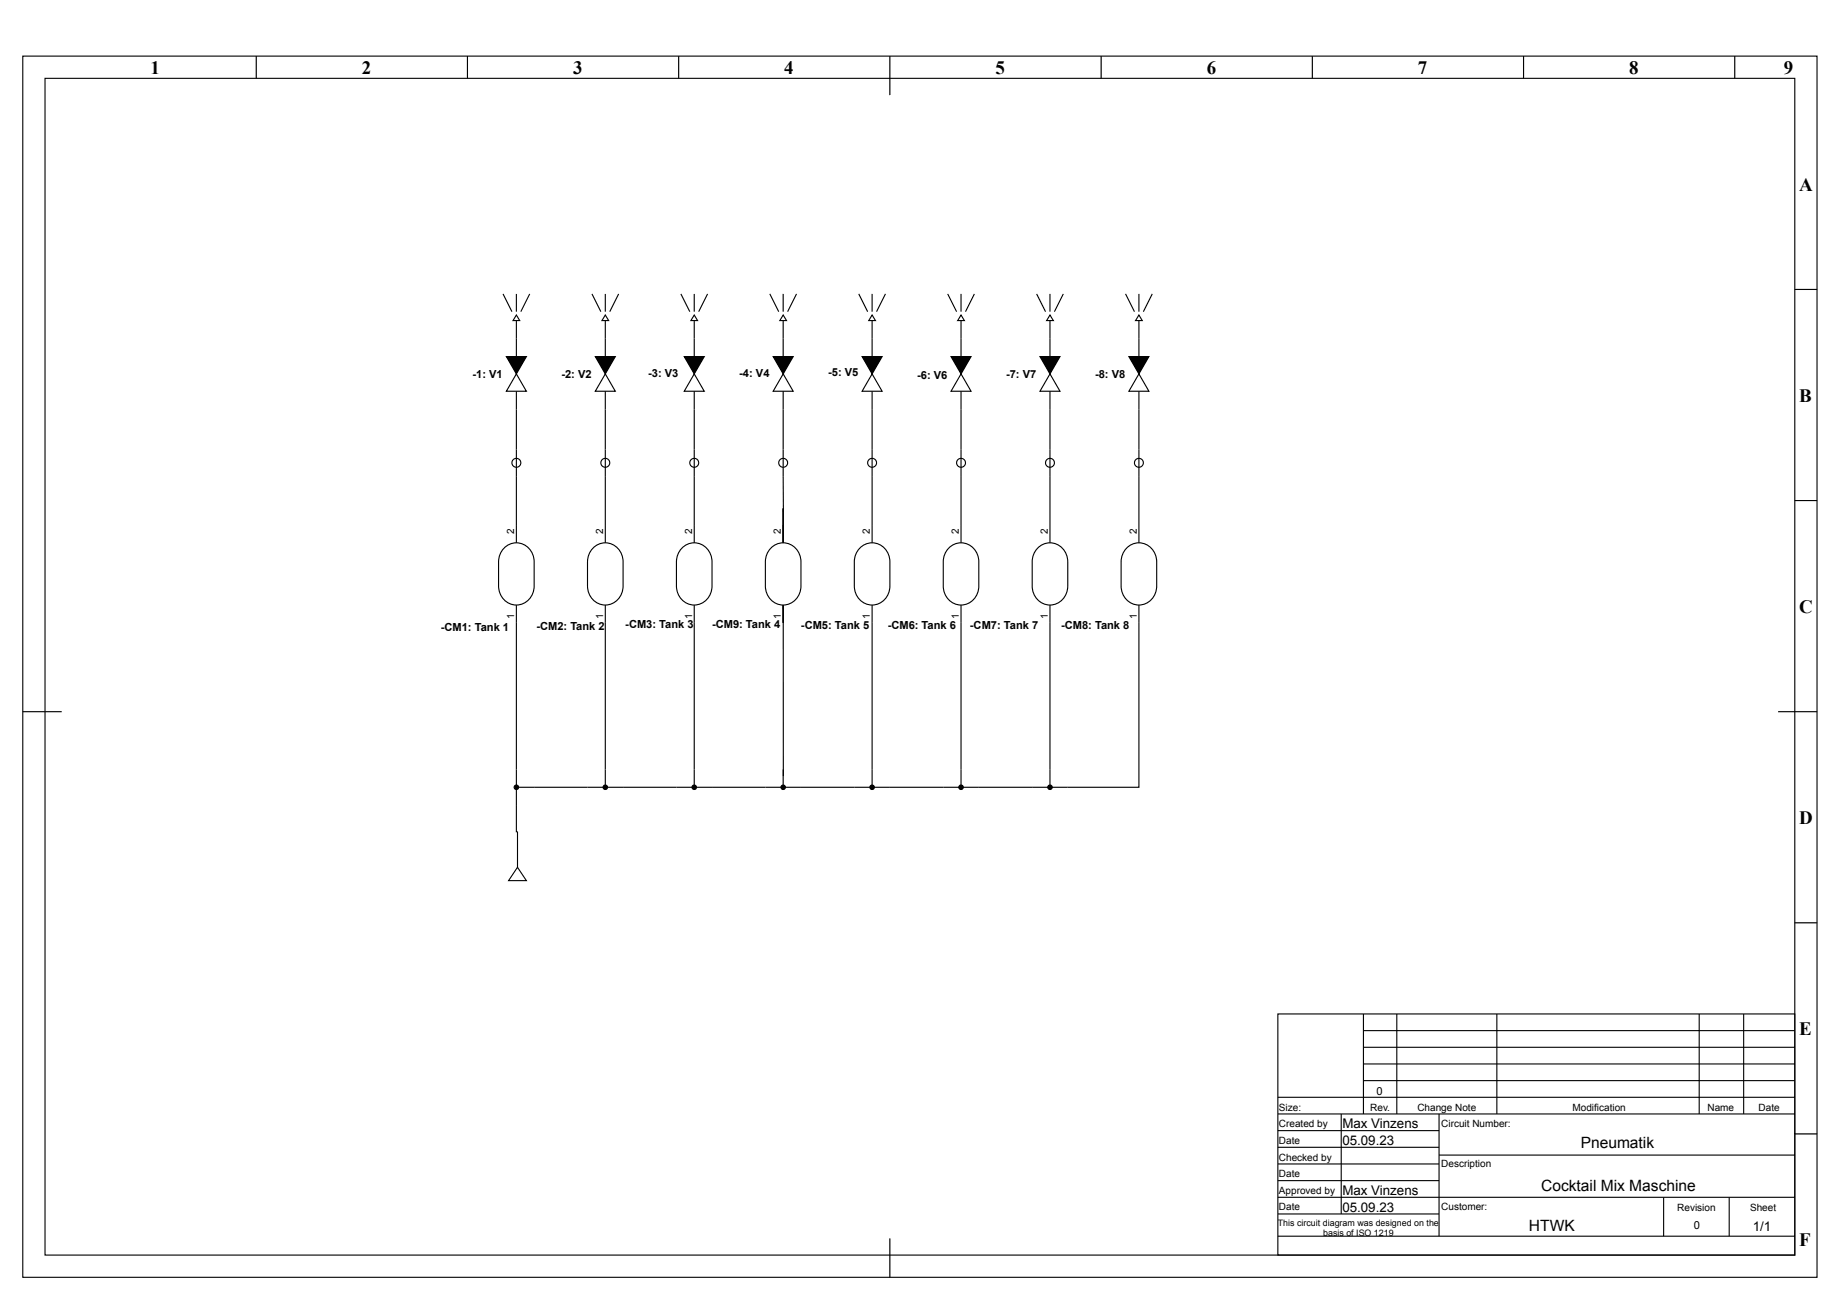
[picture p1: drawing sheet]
<svg xmlns="http://www.w3.org/2000/svg" width="420mm" height="297mm" viewBox="0 0 420 297" stroke-linecap="round" stroke-linejoin="round" font-family="sans-serif">
<g fill="none" stroke="#000" stroke-width=".25">
<path d="M5.2 12.8h409.8v279h-409.8zM10.3 17.9h399.6v268.8h-399.6zM58.5 12.8v5.1zM106.8 12.8v5.1zM155 12.8v5.1zM203.2 12.8v8.9zM251.5 12.8v5.1zM299.7 12.8v5.1zM347.9 12.8v5.1zM396.2 12.8v5.1zM409.9 66.1h5.1zM117.9 85.4v8.2"/>
<path d="M409.9 114.4h5.1zM5.2 162.6h8.9zM406.1 162.6h8.9zM409.9 210.8h5.1zM291.8 231.7h118.1v55h-118.1zM311.4 231.7v22.8M311.4 239.3h98.5M311.4 235.5h98.5M319 231.7v22.8M341.8 231.7v22.8M388 231.7v22.8M398.2 231.7v22.8"/>
<path d="M291.8 258.3h36.8M291.8 250.7h118.1M291.8 254.5h118.1M306.3 254.5v22.9M311.4 246.9h98.5M311.4 243.1h98.5M328.6 254.5v27.9M409.9 259.1h5.1zM291.8 277.4h36.8M291.8 273.5h118.1M291.8 269.7h36.8M291.8 265.9h36.8"/>
<path d="M291.8 262.1h36.8M328.6 263.9h81.3M379.9 273.5v8.9M394.9 273.5v8.9M203.2 282.9v8.9zM291.8 282.4h118.1"/>
</g>
<g fill="none" stroke="#000" stroke-width=".23">
<path d="M58.5 12.8v5.1M106.8 12.8v5.1M155 12.8v5.1M203.2 12.8v8.9M251.5 12.8v5.1M299.7 12.8v5.1M347.9 12.8v5.1M396.2 12.8v5.1M409.9 66.1h5.1M409.9 114.4h5.1M5.2 162.6h8.9M406.1 162.6h8.9"/>
<path d="M409.9 210.8h5.1M409.9 259.1h5.1M203.2 282.9v8.9"/>
</g>
<path d="M117.9 85.4l2.3 4h-4.6z" fill="#fff"/>
<path d="M117.9 77.3v8.1M115.6 81.5h4.6l-2.3 3.9zM117.9 85.4l2.3 4h-4.6zM138.2 85.4v17.3" fill="none" stroke="#000" stroke-width=".25"/>
<path d="M115.6 81.5h4.6l-2.3 3.9z" fill="#000"/>
<path d="M138.2 85.4l2.3 4h-4.6z" fill="#fff"/>
<path d="M138.2 77.3v8.1M135.9 81.5h4.6l-2.3 3.9zM138.2 85.4l2.3 4h-4.6zM158.5 85.4v17.3" fill="none" stroke="#000" stroke-width=".25"/>
<path d="M135.9 81.5h4.6l-2.3 3.9z" fill="#000"/>
<path d="M158.5 85.4l2.3 4h-4.5z" fill="#fff"/>
<path d="M158.5 77.3v8.1M156.3 81.5h4.5l-2.3 3.9zM158.5 85.4l2.3 4h-4.5zM178.9 85.4v17.3" fill="none" stroke="#000" stroke-width=".25"/>
<path d="M156.3 81.5h4.5l-2.3 3.9z" fill="#000"/>
<path d="M178.9 85.4l2.2 4h-4.5z" fill="#fff"/>
<path d="M178.9 77.3v8.1M176.6 81.5h4.5l-2.2 3.9zM178.9 85.4l2.2 4h-4.5zM199.2 85.4v17.3" fill="none" stroke="#000" stroke-width=".25"/>
<path d="M176.6 81.5h4.5l-2.2 3.9z" fill="#000"/>
<path d="M199.2 85.4l2.2 4h-4.5z" fill="#fff"/>
<path d="M199.2 77.3v8.1M196.9 81.5h4.5l-2.2 3.9zM199.2 85.4l2.2 4h-4.5zM219.5 85.4v17.3" fill="none" stroke="#000" stroke-width=".25"/>
<path d="M196.9 81.5h4.5l-2.2 3.9z" fill="#000"/>
<path d="M219.5 85.4l2.3 4h-4.6z" fill="#fff"/>
<path d="M219.5 77.3v8.1M217.2 81.5h4.6l-2.3 3.9zM219.5 85.4l2.3 4h-4.6z" fill="none" stroke="#000" stroke-width=".25"/>
<path d="M217.2 81.5h4.6l-2.3 3.9z" fill="#000"/>
<path d="M118.2 198.1l2 3.1h-4.1z" fill="#fff"/>
<path d="M239.8 85.4v8.2M118.2 198.1l2 3.1h-4.1zM118.2 190v8.1" fill="none" stroke="#000" stroke-width=".25"/>
<path d="M239.8 85.4l2.3 4h-4.6z" fill="#fff"/>
<path d="M239.8 77.3v8.1M237.5 81.5h4.6l-2.3 3.9zM239.8 85.4l2.3 4h-4.6zM260.1 85.4v17.3" fill="none" stroke="#000" stroke-width=".25"/>
<path d="M237.5 81.5h4.6l-2.3 3.9z" fill="#000"/>
<path d="M260.1 85.4l2.3 4h-4.6z" fill="#fff"/>
<path d="M257 67.1l2.1 4.1M260.1 67.1v4.1M260.1 73.2v12.2M263.1 67.1l-2 4.1M257.8 81.5h4.6l-2.3 3.9zM260.1 85.4l2.3 4h-4.6z" fill="none" stroke="#000" stroke-width=".25"/>
<path d="M257.8 81.5h4.6l-2.3 3.9z" fill="#000"/>
<path d="M260.1 72l.8 1.2h-1.6z" fill="#fff"/>
<path d="M236.7 67.1l2.1 4.1M239.8 67.1v4.1M239.8 73.2v4.1M242.8 67.1l-2 4.1M260.1 72l.8 1.2h-1.6z" fill="none" stroke="#000" stroke-width=".25"/>
<path d="M239.8 72l.7 1.2h-1.5z" fill="#fff"/>
<path d="M216.4 67.1l2.1 4.1M219.5 67.1v4.1M219.5 73.2v4.1M222.5 67.1l-2 4.1M239.8 72l.7 1.2h-1.5z" fill="none" stroke="#000" stroke-width=".25"/>
<path d="M219.5 72l.7 1.2h-1.5z" fill="#fff"/>
<path d="M196.1 67.1l2 4.1M199.2 67.1v4.1M199.2 73.2v4.1M202.2 67.1l-2 4.1M219.5 72l.7 1.2h-1.5z" fill="none" stroke="#000" stroke-width=".25"/>
<path d="M199.2 72l.7 1.2h-1.5z" fill="#fff"/>
<path d="M175.8 67.1l2 4.1M178.9 67.1v4.1M178.9 73.2v4.1M181.9 67.1l-2 4.1M199.2 72l.7 1.2h-1.5z" fill="none" stroke="#000" stroke-width=".25"/>
<path d="M178.9 72l.7 1.2h-1.5z" fill="#fff"/>
<path d="M155.5 67.1l2 4.1M158.5 67.1v4.1M158.5 73.2v4.1M161.6 67.1l-2 4.1M178.9 72l.7 1.2h-1.5z" fill="none" stroke="#000" stroke-width=".25"/>
<path d="M158.5 72l.8 1.2h-1.5z" fill="#fff"/>
<path d="M135.2 67.1l2 4.1M138.2 67.1v4.1M138.2 73.2v4.1M141.3 67.1l-2.1 4.1M158.5 72l.8 1.2h-1.5z" fill="none" stroke="#000" stroke-width=".25"/>
<path d="M138.2 72l.8 1.2h-1.5z" fill="#fff"/>
<path d="M114.9 67.1l2 4.1M117.9 67.1v4.1M117.9 73.2v4.1M121 67.1l-2.1 4.1M138.2 72l.8 1.2h-1.5z" fill="none" stroke="#000" stroke-width=".25"/>
<path d="M117.9 72l.8 1.2h-1.5z" fill="#fff"/>
<g fill="none" stroke="#000" stroke-width=".25">
<path d="M117.9 72l.8 1.2h-1.5zM117.9 142.3v47.7h.3M158.5 142.3v37.6M199.2 142.3v37.6M219.5 142.3v37.6M239.8 142.3v37.6M260.1 142.3v37.6h-142.2M138.2 175.8v4.1M178.9 175.8v4.1"/>
<circle cx="117.9" cy="179.9" r=".51"/>
<circle cx="138.2" cy="179.9" r=".51"/>
<circle cx="158.5" cy="179.9" r=".51"/>
<circle cx="178.9" cy="179.9" r=".51"/>
<circle cx="199.2" cy="179.9" r=".51"/>
<circle cx="219.5" cy="179.9" r=".51"/>
<circle cx="239.8" cy="179.9" r=".51"/>
</g>
<g fill="#000">
<circle cx="117.9" cy="179.9" r=".51"/>
<circle cx="138.2" cy="179.9" r=".51"/>
<circle cx="158.5" cy="179.9" r=".51"/>
<circle cx="178.9" cy="179.9" r=".51"/>
<circle cx="199.2" cy="179.9" r=".51"/>
<circle cx="219.5" cy="179.9" r=".51"/>
<circle cx="239.8" cy="179.9" r=".51"/>
</g>
<path d="M115.3 125a4 4 0 0 1 4.5-.5 4 4 0 0 1 2.2 3.9v5.5a4.1 4.1 0 0 1-4.1 4.3 4.1 4.1 0 0 1-4-4.3v-5.5a4.5 4.5 0 0 1 1.4-3.4z" fill="#fff"/>
<path d="M117.9 120v4M115.3 125a4 4 0 0 1 4.5-.5 4 4 0 0 1 2.2 3.9v5.5a4.1 4.1 0 0 1-4.1 4.3 4.1 4.1 0 0 1-4-4.3v-5.5a4.5 4.5 0 0 1 1.4-3.4zM117.9 138.2v4.1M138.2 142.3v33.5" fill="none" stroke="#000" stroke-width=".25"/>
<path d="M135.6 125a4 4 0 0 1 4.5-.5 4 4 0 0 1 2.2 3.9v5.5a4.1 4.1 0 0 1-4.1 4.3 4.1 4.1 0 0 1-4-4.3v-5.5a4.5 4.5 0 0 1 1.4-3.4z" fill="#fff"/>
<path d="M138.2 120v4M135.6 125a4 4 0 0 1 4.5-.5 4 4 0 0 1 2.2 3.9v5.5a4.1 4.1 0 0 1-4.1 4.3 4.1 4.1 0 0 1-4-4.3v-5.5a4.5 4.5 0 0 1 1.4-3.4zM138.2 138.2v4.1" fill="none" stroke="#000" stroke-width=".25"/>
<path d="M155.9 125a4 4 0 0 1 4.5-.5 4 4 0 0 1 2.2 3.9v5.5a4.1 4.1 0 0 1-4.1 4.3 4.1 4.1 0 0 1-4-4.3v-5.5a4.5 4.5 0 0 1 1.4-3.4z" fill="#fff"/>
<path d="M158.5 120v4M155.9 125a4 4 0 0 1 4.5-.5 4 4 0 0 1 2.2 3.9v5.5a4.1 4.1 0 0 1-4.1 4.3 4.1 4.1 0 0 1-4-4.3v-5.5a4.5 4.5 0 0 1 1.4-3.4zM158.5 138.2v4.1M178.9 142.3v-26.2v61.2" fill="none" stroke="#000" stroke-width=".25"/>
<path d="M196.5 125a4 4 0 0 1 4.5-.5 4 4 0 0 1 2.2 3.9v5.5a4.1 4.1 0 0 1-4 4.3 4.1 4.1 0 0 1-4.1-4.3v-5.5a4.5 4.5 0 0 1 1.4-3.4z" fill="#fff"/>
<path d="M199.2 120v4M196.5 125a4 4 0 0 1 4.5-.5 4 4 0 0 1 2.2 3.9v5.5a4.1 4.1 0 0 1-4 4.3 4.1 4.1 0 0 1-4.1-4.3v-5.5a4.5 4.5 0 0 1 1.4-3.4zM199.2 138.2v4.1" fill="none" stroke="#000" stroke-width=".25"/>
<path d="M216.9 125a4 4 0 0 1 4.4-.5 4 4 0 0 1 2.2 3.9v5.5a4.1 4.1 0 0 1-4 4.3 4.1 4.1 0 0 1-4.1-4.3v-5.5a4.5 4.5 0 0 1 1.5-3.4z" fill="#fff"/>
<path d="M219.5 120v4M216.9 125a4 4 0 0 1 4.4-.5 4 4 0 0 1 2.2 3.9v5.5a4.1 4.1 0 0 1-4 4.3 4.1 4.1 0 0 1-4.1-4.3v-5.5a4.5 4.5 0 0 1 1.5-3.4zM219.5 138.2v4.1" fill="none" stroke="#000" stroke-width=".25"/>
<path d="M237.2 125a4 4 0 0 1 4.4-.5 4 4 0 0 1 2.2 3.9v5.5a4.1 4.1 0 0 1-4 4.3 4.1 4.1 0 0 1-4.1-4.3v-5.5a4.5 4.5 0 0 1 1.5-3.4z" fill="#fff"/>
<path d="M239.8 120v4M237.2 125a4 4 0 0 1 4.4-.5 4 4 0 0 1 2.2 3.9v5.5a4.1 4.1 0 0 1-4 4.3 4.1 4.1 0 0 1-4.1-4.3v-5.5a4.5 4.5 0 0 1 1.5-3.4zM239.8 138.2v4.1" fill="none" stroke="#000" stroke-width=".25"/>
<path d="M257.5 125a4 4 0 0 1 4.4-.5 4 4 0 0 1 2.3 3.9v5.5a4.1 4.1 0 0 1-4.1 4.3 4.1 4.1 0 0 1-4.1-4.3v-5.5a4.5 4.5 0 0 1 1.5-3.4z" fill="#fff"/>
<path d="M260.1 120v4M257.5 125a4 4 0 0 1 4.4-.5 4 4 0 0 1 2.3 3.9v5.5a4.1 4.1 0 0 1-4.1 4.3 4.1 4.1 0 0 1-4.1-4.3v-5.5a4.5 4.5 0 0 1 1.5-3.4zM260.1 138.2v4.1" fill="none" stroke="#000" stroke-width=".25"/>
<path d="M176.2 125a4 4 0 0 1 4.5-.5 4 4 0 0 1 2.2 3.9v5.5a4.1 4.1 0 0 1-4 4.3 4.1 4.1 0 0 1-4.1-4.3v-5.5a4.5 4.5 0 0 1 1.4-3.4z" fill="#fff"/>
<path d="M117.9 93.6v9.1M117.9 108.8v11.2M178.9 120v4M176.2 125a4 4 0 0 1 4.5-.5 4 4 0 0 1 2.2 3.9v5.5a4.1 4.1 0 0 1-4 4.3 4.1 4.1 0 0 1-4.1-4.3v-5.5a4.5 4.5 0 0 1 1.4-3.4zM178.9 138.2v4.1" fill="none" stroke="#000" stroke-width=".25"/>
<circle cx="117.9" cy="105.7" r="1.02" fill="#fff"/>
<g fill="none" stroke="#000" stroke-width=".25">
<path d="M117.9 102.7v6.1M138.2 108.8v11.2"/>
<circle cx="117.9" cy="105.7" r="1.02"/>
</g>
<circle cx="138.2" cy="105.7" r="1.02" fill="#fff"/>
<g fill="none" stroke="#000" stroke-width=".25">
<path d="M138.2 102.7v6.1M158.5 108.8v11.2"/>
<circle cx="138.2" cy="105.7" r="1.02"/>
</g>
<circle cx="158.5" cy="105.7" r="1.02" fill="#fff"/>
<g fill="none" stroke="#000" stroke-width=".25">
<path d="M158.5 102.7v6.1M178.9 108.8v8.1"/>
<circle cx="158.5" cy="105.7" r="1.02"/>
</g>
<circle cx="178.9" cy="105.7" r="1.02" fill="#fff"/>
<g fill="none" stroke="#000" stroke-width=".25">
<path d="M178.9 102.7v6.1M199.2 108.8v11.2"/>
<circle cx="178.9" cy="105.7" r="1.02"/>
</g>
<circle cx="199.2" cy="105.7" r="1.02" fill="#fff"/>
<g fill="none" stroke="#000" stroke-width=".25">
<path d="M199.2 102.7v6.1M219.5 108.8v11.2"/>
<circle cx="199.2" cy="105.7" r="1.02"/>
</g>
<circle cx="219.5" cy="105.7" r="1.02" fill="#fff"/>
<g fill="none" stroke="#000" stroke-width=".25">
<path d="M239.8 93.6v9.1M219.5 102.7v6.1M239.8 108.8v11.2"/>
<circle cx="219.5" cy="105.7" r="1.02"/>
</g>
<circle cx="239.8" cy="105.7" r="1.02" fill="#fff"/>
<g fill="none" stroke="#000" stroke-width=".25">
<path d="M239.8 102.7v6.1M260.1 108.8v11.2"/>
<circle cx="239.8" cy="105.7" r="1.02"/>
</g>
<circle cx="260.1" cy="105.7" r="1.02" fill="#fff"/>
<g fill="none" stroke="#000" stroke-width=".25">
<path d="M260.1 102.7v6.1"/>
<circle cx="260.1" cy="105.7" r="1.02"/>
</g>
<g font-size="4.3">
<text x="34.4" y="16.9">1</text>
<text x="82.6" y="16.9">2</text>
<text x="130.9" y="16.9">3</text>
<text x="179.1" y="16.9">4</text>
<text x="227.3" y="16.9">5</text>
<text x="275.6" y="16.9">6</text>
<text x="323.8" y="16.9">7</text>
<text x="372" y="16.9">8</text>
<text x="407.3" y="16.9">9</text>
<text x="410.9" y="43.5">A</text>
<text x="410.9" y="91.8">B</text>
<text x="410.9" y="140">C</text>
<text x="410.9" y="188.2">D</text>
<text x="410.9" y="236.5">E</text>
<text x="410.9" y="284.7">F</text>
</g>
<g font-size="3.6">
<text x="361" y="262.4">Pneumatik</text>
<text x="352" y="272">Cocktail Mix Maschine</text>
<text x="349.2" y="281.2">HTWK</text>
</g>
<g font-size="3">
<text x="306.6" y="257.8">Max Vinzens</text>
<text x="306.6" y="261.6">05.09.23</text>
<text x="306.6" y="273">Max Vinzens</text>
<text x="306.6" y="276.8">05.09.23</text>
<text x="400.3" y="281.2">1/1</text>
</g>
<g font-size="2.5">
<text x="107.9" y="86.3">-1: V1</text>
<text x="128.2" y="86.3">-2: V2</text>
<text x="148" y="86.1">-3: V3</text>
<text x="168.8" y="86.1">-4: V4</text>
<text x="189.1" y="85.8">-5: V5</text>
<text x="209.4" y="86.6">-6: V6</text>
<text x="229.8" y="86.3">-7: V7</text>
<text x="250.1" y="86.3">-8: V8</text>
<text x="122.5" y="143.9">-CM2: Tank 2</text>
<text x="142.8" y="143.4">-CM3: Tank 3</text>
<text x="162.6" y="143.4">-CM9: Tank 4</text>
<text x="182.9" y="143.7">-CM5: Tank 5</text>
<text x="202.7" y="143.7">-CM6: Tank 6</text>
<text x="221.5" y="143.7">-CM7: Tank 7</text>
<text x="242.3" y="143.7">-CM8: Tank 8</text>
<text x="100.7" y="144.2">-CM1: Tank 1</text>
<text x="314.3" y="250.1">0</text>
<text x="386.8" y="280.8">0</text>
</g>
<g font-size="2.3">
<text x="117.4" y="122.1" transform="rotate(-90 117.4 122.1)">2</text>
<text x="137.7" y="122.1" transform="rotate(-90 137.7 122.1)">2</text>
<text x="158" y="122.1" transform="rotate(-90 158 122.1)">2</text>
<text x="178.3" y="122.1" transform="rotate(-90 178.3 122.1)">2</text>
<text x="198.7" y="122.1" transform="rotate(-90 198.7 122.1)">2</text>
<text x="219" y="122.1" transform="rotate(-90 219 122.1)">2</text>
<text x="239.3" y="122.1" transform="rotate(-90 239.3 122.1)">2</text>
<text x="259.6" y="122.1" transform="rotate(-90 259.6 122.1)">2</text>
<text x="117.4" y="141.4" transform="rotate(-90 117.4 141.4)">1</text>
<text x="137.7" y="141.4" transform="rotate(-90 137.7 141.4)">1</text>
<text x="158" y="141.4" transform="rotate(-90 158 141.4)">1</text>
<text x="178.3" y="141.4" transform="rotate(-90 178.3 141.4)">1</text>
<text x="198.7" y="141.4" transform="rotate(-90 198.7 141.4)">1</text>
<text x="219" y="141.4" transform="rotate(-90 219 141.4)">1</text>
<text x="239.3" y="141.4" transform="rotate(-90 239.3 141.4)">1</text>
<text x="259.6" y="141.4" transform="rotate(-90 259.6 141.4)">1</text>
<text x="292.1" y="257.6">Created by</text>
<text x="292.1" y="253.7">Size:</text>
<text x="312.9" y="253.7">Rev.</text>
<text x="323.7" y="253.7">Change Note</text>
<text x="329.1" y="257.6">Circuit Number:</text>
<text x="359.1" y="253.7">Modification</text>
<text x="389.9" y="253.7">Name</text>
<text x="401.6" y="253.7">Date</text>
<text x="292.1" y="261.4">Date</text>
<text x="292.1" y="265.2">Checked by</text>
<text x="292.1" y="269">Date</text>
<text x="329.1" y="266.7">Description</text>
<text x="292.1" y="272.8">Approved by</text>
<text x="292.1" y="276.3">Date</text>
<text x="329.1" y="276.3">Customer:</text>
<text x="383" y="276.6">Revision</text>
<text x="399.7" y="276.6">Sheet</text>
</g>
<g font-size="2">
<text x="291.8" y="280.1">This circuit diagram was designed on the</text>
<text x="302.2" y="282.4">basis of ISO 1219</text>
</g>
</svg>
